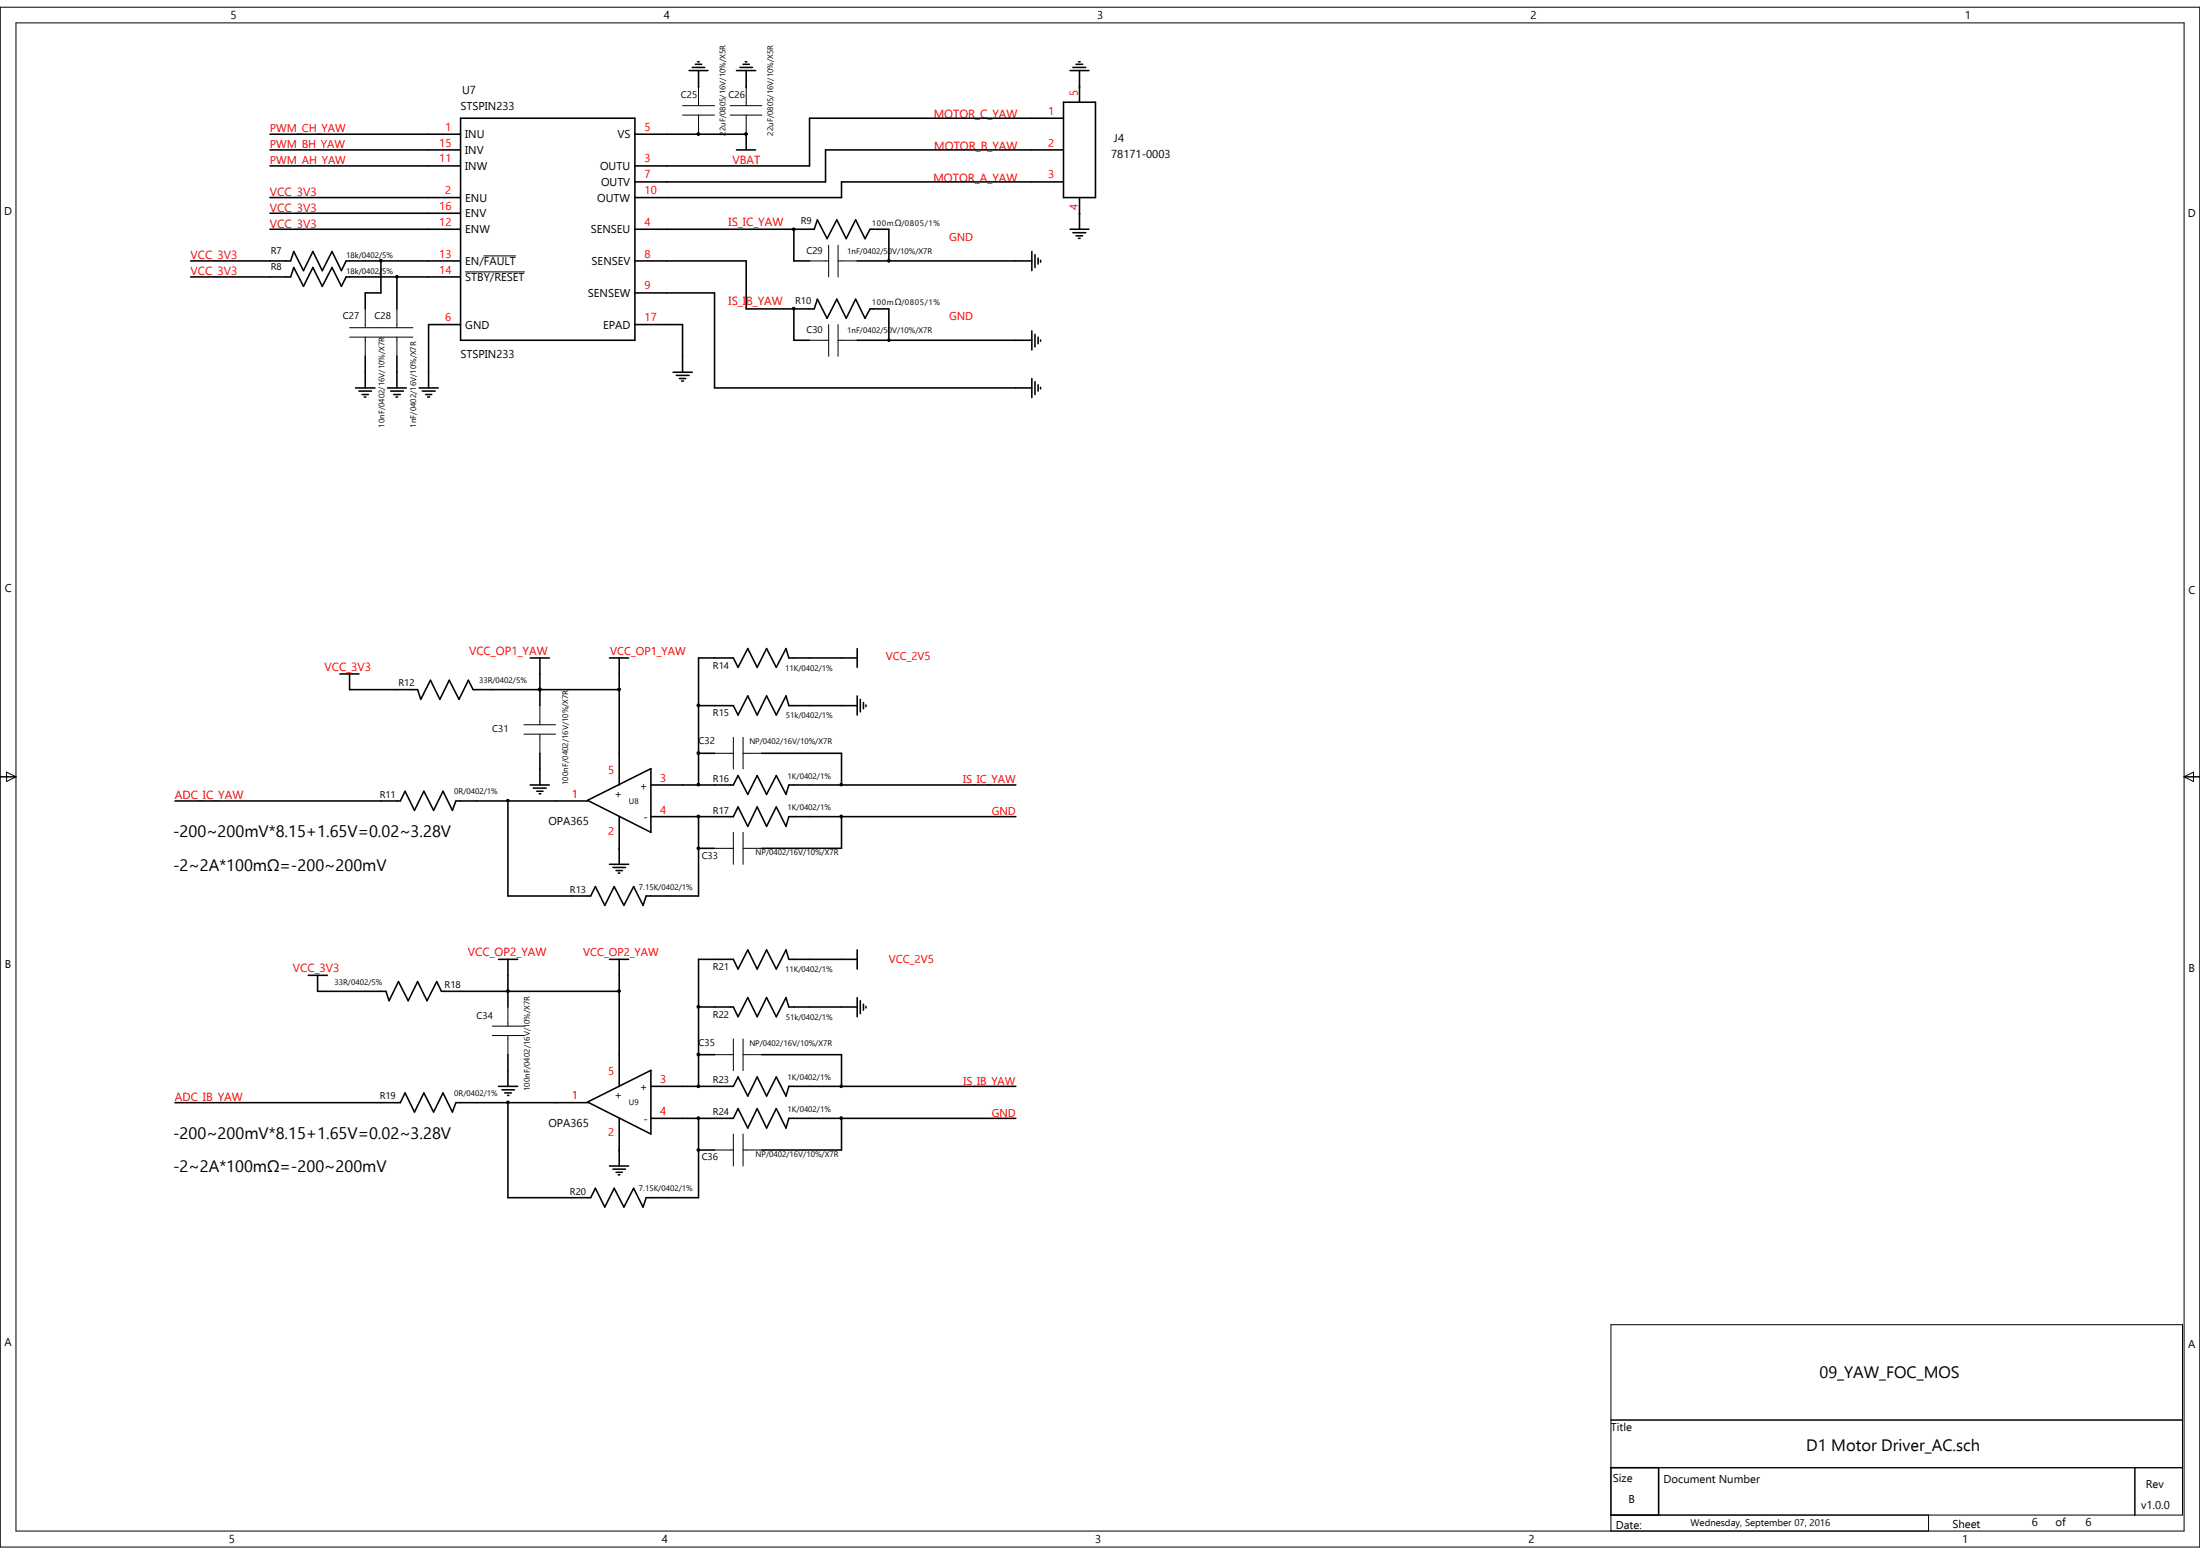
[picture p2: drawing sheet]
<svg xmlns="http://www.w3.org/2000/svg" width="297mm" height="210mm" viewBox="0 0 297 210" stroke-linecap="round" stroke-linejoin="round" font-family="sans-serif">
<g fill="none" stroke="#000" stroke-width=".21">
<path d="M36.4 18.1h25.8M62.2 16h23.5v29.9h-23.5zM85.7 18.1h15M93 9.5h2.6M93.5 9.1h1.7M93.9 8.7h.8M94.2 8.3h.2M94.3 18.1h.1M94.3 11.7h.1M94.3 9.5v2.2M99.4 9.5h2.6M99.9 9.1h1.7"/>
<path d="M100.3 8.7h.9M100.6 8.3h.2M100.7 11.7h.1M100.7 18.1h.1M100.7 9.5v2.2M100.7 18.1v2.1M143.6 16h-34.3v6.4h-23.6M143.6 13.8h4.3v12.9h-4.3zM144.5 9.5h2.5M144.9 9.1h1.7M145.3 8.7h.9M145.6 8.3h.2"/>
<path d="M145.8 11.7h.1M145.8 9.5v4.3M25.7 35.2h13.5l.5-1.2 1.3 2.5 1.2-2.5 1.3 2.5 1.3-2.5 1.3 2.5 .6-1.3h15.5M25.7 37.4h13.5l.5-1.3 1.3 2.6 1.2-2.6 1.3 2.6 1.3-2.6 1.3 2.6 .6-1.3h15.5M36.4 26.7h25.8M36.4 22.4h25.8M36.4 30.9h25.8M36.4 20.2h25.8M36.4 28.8h25.8M51.4 35.2v4.3h-2.1v2.2M53.6 37.4v4.3M85.7 30.9h24.2l.5-1.2 1.3 2.5 1.3-2.5 1.3 2.5 1.2-2.5 1.3 2.5 .7-1.3h2.5v4.3"/>
<path d="M85.7 35.2h15v6.5h9.2l.5-1.3 1.3 2.6 1.3-2.6 1.3 2.6 1.2-2.6 1.3 2.6 .7-1.3h2.5v4.2M85.7 39.5h10.8v12.9h42.8M99.4 20.2h2.6M107.2 30.9h.1M107.2 30.9v4.3h2.1M115.7 35.2h23.6M139.3 34v2.5M139.7 34.4v1.7M140.2 34.8v.8M140.5 35.1v.3M143.6 24.6h-30v2.1h-27.9M143.6 20.2h-32.1v4.4h-25.8"/>
<path d="M144.5 30.9h2.5M144.9 31.4h1.7M145.3 31.8h.9M145.6 32.2h.2M145.8 28.8h.1M145.8 26.7v4.2M48 52.4h2.6M48.5 52.8h1.7M48.9 53.3h.8M49.2 53.6h.2M49.3 48.1v4.3M52.3 52.4h2.6"/>
<path d="M52.7 52.8h1.8M53.2 53.3h.9M53.5 53.6h.2M53.6 48.1v4.3M56.6 52.4h2.6M57 52.8h1.8M57.5 53.3h.8M57.7 53.6h.3M62.2 43.8h-4.3v8.6M85.7 43.8h6.5v6.4M90.9 50.2h2.6M91.3 50.7h1.7"/>
<path d="M91.7 51.1h.9M92 51.4h.3M107.2 41.7h.1M107.2 41.7v4.2h2.1M115.7 45.9h23.6M139.3 44.7v2.5M139.3 51.1v2.6M139.7 45.1v1.7M139.7 51.5v1.8M140.2 45.5v.9M140.2 51.9v.9M140.5 45.9v.2"/>
<path d="M140.5 52.3v.2M45.9 91h2.6M47.2 91v2.1h9.2l.4 1.3 1.3-2.6 1.3 2.6 1.3-2.6 1.3 2.6 1.2-2.6 .7 1.3h19.7M71.6 88.8h2.6M72.9 93.1h.1M72.9 88.8v6.4M82.3 88.8h2.6M83.6 88.8v17.2M94.3 95.2h4.7l.6 1.3 1.4-2.6 1.2 2.6 1.3-2.6 1.3 2.6 1.3-2.6 .4 1.3h9.2M115.7 88.8h-9.2l-.4-1.3-1.3 2.6-1.3-2.6-1.3 2.6-1.2-2.6-1.4 2.6-.6-1.3h-4.7v17.2M115.7 87.5v2.6M115.7 93.9v2.6"/>
<path d="M116.2 94.4v1.7M116.6 94.8v.9M116.9 95.2v.2M23.6 108.1h30.5l.6-1.3 1.3 2.6 1.2-2.6 1.3 2.6 1.3-2.6 1.3 2.6 .4-1.3h17.8M68.6 108.1v12.8h11.2l.6-1.2 1.3 2.5 1.2-2.5 1.3 2.5 1.4-2.5 1.2 2.5 .4-1.3h7.1v-10.7M71.6 106h2.6M72 106.4h1.7M72.5 106.8h.8M72.8 107.1h.2M72.9 101.7v4.3M79.3 108l8.6-4.2v8.6zM82.3 116.7h2.6"/>
<path d="M82.8 117.1h1.7M83.2 117.5h.8M83.5 117.9h.2M83.6 114.5h.1M83.6 110.2v6.5M87.9 106h11.1l.6-1.3 1.4 2.5 1.2-2.5 1.3 2.5 1.3-2.5 1.3 2.5 .4-1.2h30.7M87.9 110.2h11.1l.6-1.3 1.4 2.6 1.2-2.6 1.3 2.6 1.3-2.6 1.3 2.6 .4-1.3h30.7M94.3 101.7h2.2M94.3 114.5h2.2M102.9 101.7h10.7v4.3M113.6 110.2v4.3h-10.7M41.6 131.7h2.6"/>
<path d="M42.9 131.7v2.1h9.2l.4 1.3 1.3-2.6 1.3 2.6 1.3-2.6 1.3 2.6 1.3-2.6 .6 1.3h24M67.3 129.5h2.6M68.6 133.8h.1M68.6 129.5v6.4M82.3 129.5h2.6M83.6 129.5v17.1M94.3 135.9h4.7l.6 1.3 1.4-2.5 1.2 2.5 1.3-2.5 1.3 2.5 1.3-2.5 .4 1.2h9.2M115.7 129.5h-9.2l-.4-1.3-1.3 2.6-1.3-2.6-1.3 2.6-1.2-2.6-1.4 2.6-.6-1.3h-4.7v17.1M115.7 128.2v2.6M115.7 134.7v2.5M116.2 135.1v1.7M116.6 135.6v.8"/>
<path d="M116.9 135.8v.3M23.6 148.8h30.5l.6-1.3 1.3 2.6 1.2-2.6 1.3 2.6 1.3-2.6 1.3 2.6 .4-1.3h17.8M67.3 146.6h2.6M67.8 147.1h1.7M68.2 147.5h.8M68.5 147.9h.2M68.6 148.8v12.9h11.2l.6-1.3 1.3 2.5 1.2-2.5 1.3 2.5 1.4-2.5 1.2 2.5 .4-1.2h7.1v-10.7M68.6 142.4v4.2M79.3 148.8l8.6-4.3v8.6zM82.3 157.4h2.6M82.8 157.8h1.7M83.2 158.2h.8"/>
<path d="M83.5 158.6h.2M83.6 155.2h.1M83.6 151v6.4M87.9 146.6h11.1l.6-1.2 1.4 2.6 1.2-2.6 1.3 2.6 1.3-2.6 1.3 2.6 .4-1.4h30.7M87.9 151h11.1l.6-1.4 1.4 2.7 1.2-2.7 1.3 2.7 1.3-2.7 1.3 2.7 .4-1.3h30.7M94.3 155.2h2.2M94.3 142.4h2.2M102.9 142.4h10.7v4.2M113.6 151v4.2h-10.7M217.5 198.1h6.4v6.4h-6.4z"/>
</g>
<g fill="none" stroke="#000" stroke-width=".14">
<path d="M0 1h297v207.8h-297zM2.2 3.1h292.7v203.6h-292.7zM92.2 15.5h4.3M92.2 14.3h4.3M94.2 18h.2v.2l-.1 .1-.1-.1zM94.3 11.7v2.6M94.3 15.5v2.6M98.6 15.5h4.3M98.6 14.3h4.3M100.6 18h.3v.2l-.2 .1-.1-.1zM100.7 11.7v2.6M100.7 15.5v2.6"/>
<path d="M51.3 35.1h.2v.2l-.1 .1-.1-.1zM53.5 37.2h.2v.3h-.1h-.1zM62.8 36.7h8M65.3 34.5h4.3M107 30.8h.3v.3h-.3zM109.3 35.2h2.6M111.9 33.1v4.3M113.2 33.1v4.3M113.2 35.2h2.5M119.9 35.1h.2v.2l-.1 .1-.1-.1zM47.2 45.5h8.5M47.2 44.2h8.5"/>
<path d="M49.3 41.7v2.5M49.3 45.5v2.6M53.6 41.7v2.5M53.6 45.5v2.6M107 41.5h.3v.3h-.3zM109.3 45.9h2.6M111.9 43.8v4.3M113.2 43.8v4.3M113.2 45.9h2.5M119.9 45.8h.2v.2h-.2zM70.7 99.1h4.3M70.7 97.8h4.3"/>
<path d="M72.7 92.9h.3v.3l-.1 .1-.2-.1zM72.9 95.2v2.6M72.9 99.1v2.6M83.4 92.9h.3v.3l-.1 .1-.2-.1zM94.2 95.1h.2v.2l-.1 .1-.1-.1zM99 99.5v4.3M100.3 99.5v4.3M0 104.9h2.2M.9 104.2l1.3 .7-1.3 .6zM68.4 107.9h.3v.3h-.3zM94.2 110.1h.2v.2l-.1 .1-.1-.1zM94.2 114.4h.2v.2h-.2z"/>
<path d="M94.2 105.8h.2v.2h-.2zM94.2 101.5h.2v.3l-.1 .1-.1-.1zM96.5 101.7h2.5M96.5 114.5h2.5M99 112.4v4.3M100.3 112.4v4.3M100.3 101.7h2.6M100.3 114.5h2.6M113.4 105.8h.3v.2h-.3zM113.4 110.1h.3v.2l-.1 .1-.2-.1zM294.9 104.9h2.1M294.9 104.9l1.3-.7v1.3z"/>
<path d="M66.5 139.8h4.2M66.5 138.5h4.2M68.4 133.7h.3v.2l-.1 .1-.2-.1zM68.6 135.9v2.6M68.6 139.8v2.6M83.4 133.7h.3v.2l-.1 .1-.2-.1zM94.2 135.8h.2v.2l-.1 .1-.1-.1zM68.4 148.7h.3v.2h-.3zM94.2 150.8h.2v.3h-.1h-.1zM94.2 155.1h.2v.3h-.2zM94.2 146.5h.2v.3h-.2zM94.2 142.2h.2v.3h-.1h-.1z"/>
<path d="M96.5 142.4h2.5M96.5 155.2h2.5M99 140.3v4.2M99 153.1v4.3M100.3 140.3v4.2M100.3 153.1v4.3M100.3 142.4h2.6M100.3 155.2h2.6M113.4 146.5h.3v.3h-.3zM113.4 150.8h.3v.3h-.1h-.2zM217.5 191.7h77.2M223.9 198.1v6.4"/>
<path d="M288.2 198.1v6.4M294.7 198.1h-77.2v-19.3h77.2v25.7h-77.2v2.2M260.4 204.5v2.2"/>
</g>
<g fill="#000">
<path d="M94.2 18h.2v.2l-.1 .1-.1-.1z" fill-rule="evenodd"/>
<path d="M100.6 18h.3v.2l-.2 .1-.1-.1z" fill-rule="evenodd"/>
<path d="M51.3 35.1h.2v.2l-.1 .1-.1-.1z" fill-rule="evenodd"/>
<path d="M53.5 37.2h.2v.3h-.1h-.1z" fill-rule="evenodd"/>
<path d="M107 30.8h.3v.3h-.3z" fill-rule="evenodd"/>
<path d="M119.9 35.1h.2v.2l-.1 .1-.1-.1z" fill-rule="evenodd"/>
<path d="M107 41.5h.3v.3h-.3z" fill-rule="evenodd"/>
<path d="M119.9 45.8h.2v.2h-.2z" fill-rule="evenodd"/>
<path d="M72.7 92.9h.3v.3l-.1 .1-.2-.1z" fill-rule="evenodd"/>
<path d="M72.7 92.9h.3v.3l-.1 .1-.2-.1z" fill-rule="evenodd"/>
<path d="M83.4 92.9h.3v.3l-.1 .1-.2-.1z" fill-rule="evenodd"/>
<path d="M94.2 95.1h.2v.2l-.1 .1-.1-.1z" fill-rule="evenodd"/>
<path d="M68.4 107.9h.3v.3h-.3z" fill-rule="evenodd"/>
<path d="M94.2 110.1h.2v.2l-.1 .1-.1-.1z" fill-rule="evenodd"/>
<path d="M94.2 114.4h.2v.2h-.2z" fill-rule="evenodd"/>
<path d="M94.2 105.8h.2v.2h-.2z" fill-rule="evenodd"/>
<path d="M94.2 101.5h.2v.3l-.1 .1-.1-.1z" fill-rule="evenodd"/>
<path d="M113.4 105.8h.3v.2h-.3z" fill-rule="evenodd"/>
<path d="M113.4 110.1h.3v.2l-.1 .1-.2-.1z" fill-rule="evenodd"/>
<path d="M68.4 133.7h.3v.2l-.1 .1-.2-.1z" fill-rule="evenodd"/>
<path d="M68.4 133.7h.3v.2l-.1 .1-.2-.1z" fill-rule="evenodd"/>
<path d="M83.4 133.7h.3v.2l-.1 .1-.2-.1z" fill-rule="evenodd"/>
<path d="M94.2 135.8h.2v.2l-.1 .1-.1-.1z" fill-rule="evenodd"/>
<path d="M68.4 148.7h.3v.2h-.3z" fill-rule="evenodd"/>
<path d="M94.2 150.8h.2v.3h-.1h-.1z" fill-rule="evenodd"/>
<path d="M94.2 155.1h.2v.3h-.2z" fill-rule="evenodd"/>
<path d="M94.2 146.5h.2v.3h-.2z" fill-rule="evenodd"/>
<path d="M94.2 142.2h.2v.3h-.1h-.1z" fill-rule="evenodd"/>
<path d="M113.4 146.5h.3v.3h-.3z" fill-rule="evenodd"/>
<path d="M113.4 150.8h.3v.3h-.1h-.2z" fill-rule="evenodd"/>
</g>
<g font-size="2.2">
<text x="23.4" y="113">-200~200mV*8.15+1.65V=0.02~3.28V</text>
<text x="23.4" y="117.5">-2~2A*100mΩ=-200~200mV</text>
<text x="23.4" y="153.8">-200~200mV*8.15+1.65V=0.02~3.28V</text>
<text x="23.4" y="158.2">-2~2A*100mΩ=-200~200mV</text>
<text x="245.7" y="186.1">09_YAW_FOC_MOS</text>
<text x="243.9" y="195.9">D1 Motor Driver_AC.sch</text>
</g>
<g font-size="1.6" fill="#f00">
<text x="126.1" y="16">MOTOR_C_YAW</text>
<text x="98.9" y="22.2">VBAT</text>
<text x="126.2" y="20.2">MOTOR_B_YAW</text>
<text x="36.4" y="26.5">VCC_3V3</text>
<text x="36.4" y="28.6">VCC_3V3</text>
<text x="126" y="24.6">MOTOR_A_YAW</text>
<text x="25.7" y="35">VCC_3V3</text>
<text x="36.4" y="30.7">VCC_3V3</text>
<text x="98.4" y="30.5">IS_IC_YAW</text>
<text x="25.7" y="37.2">VCC_3V3</text>
<text x="98.4" y="41.2">IS_IB_YAW</text>
<text x="63.3" y="88.4">VCC_OP1_YAW</text>
<text x="43.8" y="90.5">VCC_3V3</text>
<text x="23.6" y="107.9">ADC_IC_YAW</text>
<text x="39.5" y="131.2">VCC_3V3</text>
<text x="63.2" y="129.1">VCC_OP2_YAW</text>
<text x="23.6" y="148.6">ADC_IB_YAW</text>
</g>
<g font-size="1.5">
<text x="31.1" y="2.6">5</text>
<text x="89.6" y="2.6">4</text>
<text x="148.1" y="2.6">3</text>
<text x="206.6" y="2.6">2</text>
<text x="265.3" y="2.6">1</text>
<text x="62.2" y="14.9">STSPIN233</text>
<text x="62.4" y="12.7">U7</text>
<text x="62.8" y="22.9">INW</text>
<text x="62.8" y="18.7">INU</text>
<text x="62.8" y="20.8">INV</text>
<text x="81" y="22.9">OUTU</text>
<text x="83.4" y="18.7">VS</text>
<text x="150" y="21.3">78171-0003</text>
<text x="150.4" y="19.2">J4</text>
<text x=".5" y="29">D</text>
<text x="62.8" y="27.2">ENU</text>
<text x="62.8" y="29.3">ENV</text>
<text x="80.6" y="27.2">OUTW</text>
<text x="81.1" y="25.1">OUTV</text>
<text x="295.4" y="29.3">D</text>
<text x="62.8" y="31.5">ENW</text>
<text x="62.8" y="35.8">EN/FAULT</text>
<text x="79.8" y="31.5">SENSEU</text>
<text x="79.9" y="35.8">SENSEV</text>
<text x="62.8" y="37.9">STBY/RESET</text>
<text x="79.4" y="40.1">SENSEW</text>
<text x="62.8" y="44.4">GND</text>
<text x="81.4" y="44.4">EPAD</text>
<text x="62.2" y="48.3">STSPIN233</text>
<text x=".6" y="79.9">C</text>
<text x="295.5" y="80.1">C</text>
<text x="83" y="107.7">+</text>
<text x="86.4" y="106.6">+</text>
<text x="74" y="111.4">OPA365</text>
<text x="86.9" y="110.9">-</text>
<text x=".6" y="130.7">B</text>
<text x="295.5" y="131.1">B</text>
<text x="83" y="148.4">+</text>
<text x="86.4" y="147.3">+</text>
<text x="74" y="152.1">OPA365</text>
<text x="86.9" y="151.6">-</text>
<text x=".6" y="181.7">A</text>
<text x="295.4" y="181.9">A</text>
<text x="217.5" y="193.2">Title</text>
<text x="217.8" y="200">Size</text>
<text x="219.9" y="202.8">B</text>
<text x="224.6" y="200.2">Document Number</text>
<text x="289.1" y="203.7">v1.0.0</text>
<text x="289.7" y="200.9">Rev</text>
<text x="30.9" y="208.3">5</text>
<text x="89.4" y="208.3">4</text>
<text x="147.9" y="208.3">3</text>
<text x="206.4" y="208.3">2</text>
<text x="218.2" y="206.5">Date:</text>
<text x="263.6" y="206.2">Sheet</text>
<text x="264.9" y="208.3">1</text>
<text x="274.3" y="206">6</text>
<text x="277.5" y="206">of</text>
<text x="281.6" y="206">6</text>
</g>
<g font-size="1.5" fill="#f00">
<text x="36.4" y="17.9">PWM_CH_YAW</text>
<text x="60.1" y="17.7">1</text>
<text x="87" y="17.7">5</text>
<text x="141.5" y="15.5">1</text>
<text x="145.5" y="13" transform="rotate(-90 145.5 13)">5</text>
<text x="36.4" y="20">PWM_BH_YAW</text>
<text x="36.4" y="22.2">PWM_AH_YAW</text>
<text x="59.3" y="21.9">11</text>
<text x="59.3" y="19.8">15</text>
<text x="87" y="21.9">3</text>
<text x="141.5" y="19.8">2</text>
<text x="59.3" y="28.4">16</text>
<text x="60.1" y="26.2">2</text>
<text x="87" y="24.1">7</text>
<text x="87" y="26.2">10</text>
<text x="141.5" y="24.1">3</text>
<text x="145.5" y="28.3" transform="rotate(-90 145.5 28.3)">4</text>
<text x="59.3" y="30.5">12</text>
<text x="59.3" y="34.8">13</text>
<text x="87" y="30.5">4</text>
<text x="87" y="34.8">8</text>
<text x="128.1" y="32.5">GND</text>
<text x="59.3" y="37">14</text>
<text x="87" y="39.1">9</text>
<text x="60.1" y="43.4">6</text>
<text x="87" y="43.4">17</text>
<text x="128.1" y="43.2">GND</text>
<text x="82.4" y="88.4">VCC_OP1_YAW</text>
<text x="119.6" y="89.1">VCC_2V5</text>
<text x="77.2" y="107.7">1</text>
<text x="82.1" y="104.4">5</text>
<text x="89.2" y="105.5">3</text>
<text x="130" y="105.7">IS_IC_YAW</text>
<text x="82.1" y="112.6">2</text>
<text x="89.2" y="109.8">4</text>
<text x="133.9" y="110">GND</text>
<text x="78.7" y="129.1">VCC_OP2_YAW</text>
<text x="120" y="130">VCC_2V5</text>
<text x="77.2" y="148.4">1</text>
<text x="82.1" y="145.2">5</text>
<text x="89.2" y="146.2">3</text>
<text x="130.1" y="146.5">IS_IB_YAW</text>
<text x="82.1" y="153.4">2</text>
<text x="89.2" y="150.5">4</text>
<text x="133.9" y="150.7">GND</text>
</g>
<g font-size="1.3">
<text x="91.9" y="13.3">C25</text>
<text x="98.4" y="13.3">C26</text>
<text x="36.6" y="34.3">R7</text>
<text x="108.1" y="30.3">R9</text>
<text x="108.9" y="34.2">C29</text>
<text x="36.6" y="36.5">R8</text>
<text x="107.4" y="41">R10</text>
<text x="46.3" y="43">C27</text>
<text x="50.6" y="43">C28</text>
<text x="108.9" y="45">C30</text>
<text x="53.8" y="92.7">R12</text>
<text x="96.3" y="90.3">R14</text>
<text x="66.5" y="98.8">C31</text>
<text x="94.3" y="100.5">C32</text>
<text x="96.3" y="96.7">R15</text>
<text x="51.3" y="107.7">R11</text>
<text x="96.3" y="105.5">R16</text>
<text x="96.3" y="109.8">R17</text>
<text x="94.7" y="115.9">C33</text>
<text x="77" y="120.5">R13</text>
<text x="96.3" y="131">R21</text>
<text x="60" y="133.4">R18</text>
<text x="64.3" y="137.5">C34</text>
<text x="96.3" y="137.4">R22</text>
<text x="94.3" y="141.2">C35</text>
<text x="51.3" y="148.4">R19</text>
<text x="96.3" y="146.2">R23</text>
<text x="96.3" y="150.5">R24</text>
<text x="77" y="161.2">R20</text>
<text x="94.7" y="156.6">C36</text>
<text x="228.3" y="206">Wednesday, September 07, 2016</text>
</g>
<g font-size="1.1">
<text x="98" y="18.3" transform="rotate(-90 98 18.3)">22uF/0805/16V/10%/X5R</text>
<text x="104.4" y="18.3" transform="rotate(-90 104.4 18.3)">22uF/0805/16V/10%/X5R</text>
<text x="46.7" y="34.8">18k/0402/5%</text>
<text x="114.4" y="34.2">1nF/0402/50V/10%/X7R</text>
<text x="117.7" y="30.5">1001Ω/0805/1%</text>
<text x="46.7" y="37">18k/0402/5%</text>
<text x="117.7" y="41.2">1001Ω/0805/1%</text>
<text x="114.4" y="45">1nF/0402/50V/10%/X7R</text>
<text x="51.9" y="57.7" transform="rotate(-90 51.9 57.7)">10nF/0402/16V/10%/X7R</text>
<text x="56.2" y="57.7" transform="rotate(-90 56.2 57.7)">1nF/0402/16V/10%/X7R</text>
<text x="64.7" y="92.2">33R/0402/5%</text>
<text x="106" y="90.5">11K/0402/1%</text>
<text x="101.2" y="100.5">NP/0402/16V/10%/X7R</text>
<text x="106.1" y="96.9">51k/0402/1%</text>
<text x="61.3" y="107.2">0R/0402/1%</text>
<text x="76.7" y="106" transform="rotate(-90 76.7 106)">100nF/0402/16V/10%/X7R</text>
<text x="106.3" y="105.1">1K/0402/1%</text>
<text x="84.9" y="108.5">U8</text>
<text x="106.3" y="109.3">1K/0402/1%</text>
<text x="102" y="115.4">NP/0402/16V/10%/X7R</text>
<text x="86.3" y="120.1">7.15K/0402/1%</text>
<text x="106" y="131.2">11K/0402/1%</text>
<text x="45.2" y="132.9">33R/0402/5%</text>
<text x="106.1" y="137.7">51k/0402/1%</text>
<text x="101.2" y="141.2">NP/0402/16V/10%/X7R</text>
<text x="61.3" y="148">0R/0402/1%</text>
<text x="71.5" y="147.3" transform="rotate(-90 71.5 147.3)">100nF/0402/16V/10%/X7R</text>
<text x="84.9" y="149.2">U9</text>
<text x="106.3" y="145.8">1K/0402/1%</text>
<text x="106.3" y="150.1">1K/0402/1%</text>
<text x="86.3" y="160.8">7.15K/0402/1%</text>
<text x="102" y="156.2">NP/0402/16V/10%/X7R</text>
</g>
</svg>
